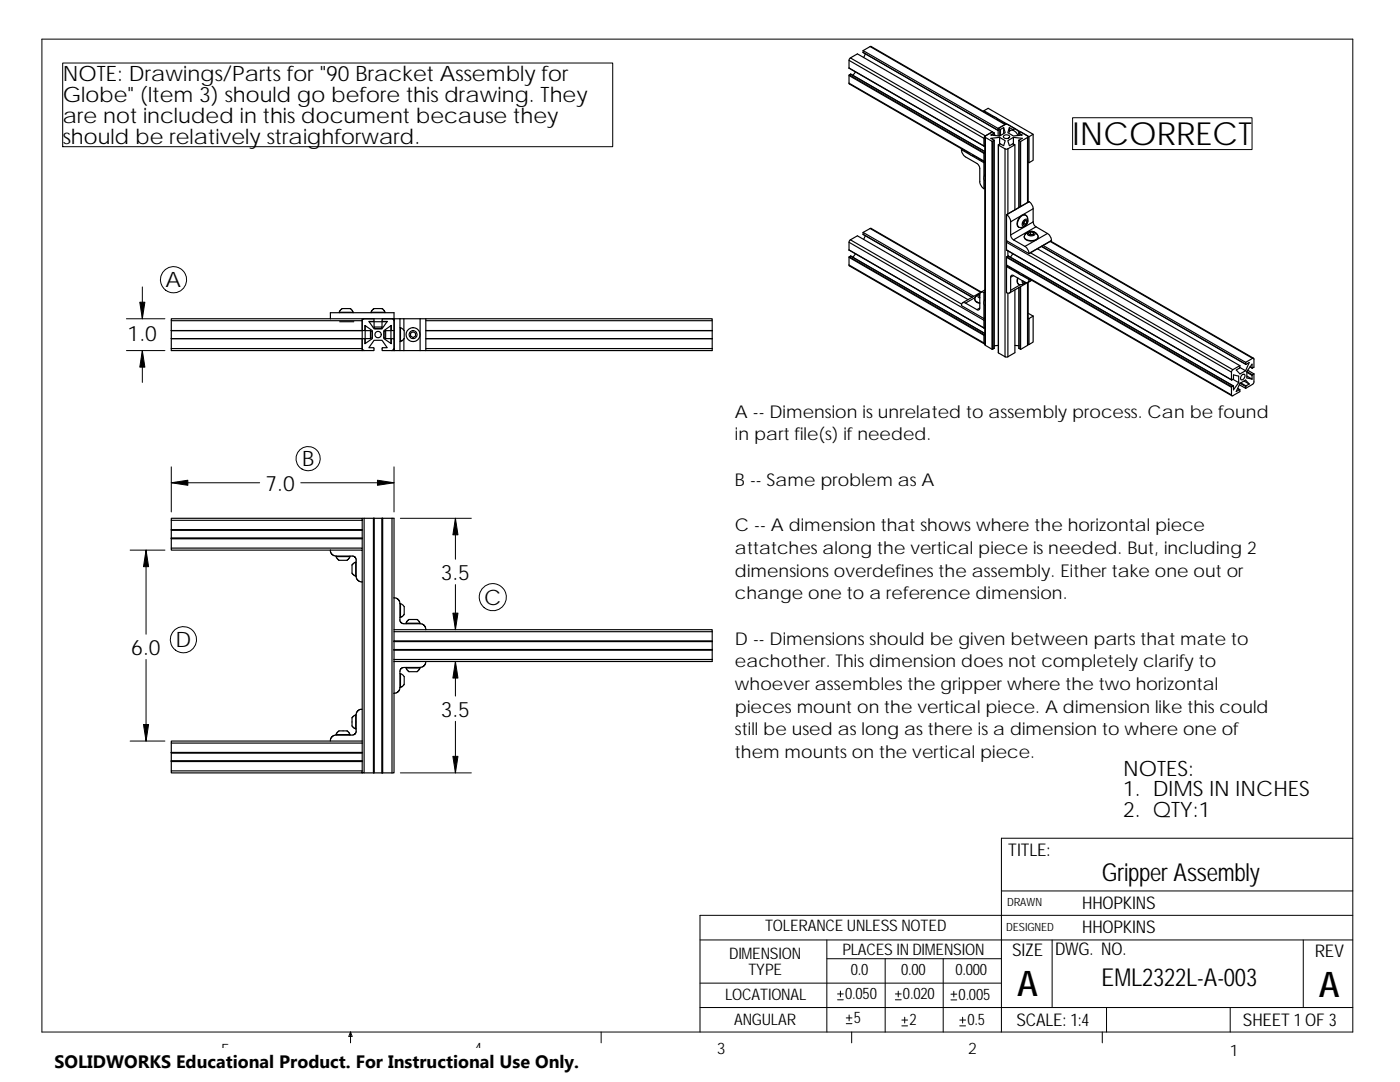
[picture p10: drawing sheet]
<svg xmlns="http://www.w3.org/2000/svg" width="279mm" height="216mm" viewBox="0 0 279 216" stroke-linecap="round" stroke-linejoin="round" font-family="sans-serif">
<g fill="none" stroke="#000" stroke-width=".2">
<path d="M8.4 7.8h261.6v198.1h-261.6zM12.5 12.6h109.8v16.7h-109.8zM214.1 23.5h35.8v6.3h-35.8zM28.4 57.3v6.3M25.2 63.6h7.7M25.2 70h7.7M28.4 70v6.3M34.2 93.2v9M34.2 96.3h17.6M60 96.3h18.6M78.6 93.2v9M26 109.8h6.9"/>
<path d="M29.1 109.8v16.8M79.9 103.4h14.2M90.9 103.4v8.2M90.9 116.6v9M29.1 131.6v16.3M90.9 132v6.9M26 147.9h6.9M79.9 154.2h14.2M90.9 143.9v10.3M199.9 177.8h70.1M270 167.3h-70.1v38.6M139.7 196.2h60.2"/>
<path d="M139.7 187.6h130.3M165 187.6v18.3M165 191.3h34.9M167.2 199.5h1.1M167.2 198.3h1.1M167.7 197.8v1.1M176.7 191.3v14.6M178.7 199.5h1.2M178.7 198.3h1.2M179.3 197.8v1.1M188.2 191.3v14.6M189.8 199.5h1.1"/>
<path d="M189.8 198.4h1.1M190.4 197.8v1.1M210 187.6v13.4M260.1 187.6v13.4M270 182.6h-130.3v23.3M70 205.9l.3 .9h-.7zM70 205.9v2.2M120 205.9v2.2M139.7 201h130.3M168.9 204.3h1.1M168.9 203.1h1.1M169.5 202.5v1.2"/>
<path d="M170 205.9v2.2M180 204.7h1.1M180 203.5h1.1M180.6 203v1.1M191.5 204.7h1.2M191.5 203.5h1.2M192.1 203v1.1M220 205.9v2.2M220.8 201v4.9M245.5 201v4.9"/>
<circle cx="34.6" cy="55.8" r="2.61"/>
<circle cx="61.5" cy="91.5" r="2.41"/>
<circle cx="98.3" cy="119.2" r="2.71"/>
<circle cx="36.6" cy="127.6" r="2.61"/>
</g>
<g fill="none" stroke="#000" stroke-width=".23">
<path d="M169.4 13.6l27 15.6M169.4 13.6l27 15.5M169.4 12v1.6M169.4 15.1v1.5M169.4 16.6l27 15.5M169.4 16.6l.1 .1 23.9 13.8M169.5 14.9l26.9 15.6M169.5 14.9l-.1 .2 27 15.5M169.7 11.6l1.4-.8 27 15.5M169.8 14.8l26.7 15.4M169.8 14.8l-.3 .1M169.8 14.8h.1"/>
<path d="M170.7 14.4l-.5 .6M172.3 10.5l26.9 15.5M172.3 10.1l26.9 15.5M172.3 10.1v.4M172.3 10.5h.1M172.7 10.8l-.3 .7M173.7 9.3l-1.4 .8M173.7 9.3l26.9 15.5M173.7 9.3h.1l24.4 14M191.9 29.9l4.5 2.6M191.9 29.9l.2 .8 .4 .5 2.5 1.4 .4 .6 .1 3.2 .3 .6 .6 .7M191.9 29.9h.1"/>
<path d="M192 29.8l-.1 .1M193.3 30.5l.4 .4 .7 .2M194.2 31l2.2 1.3M196.4 22.1l9 5.2v5.2l-.2-.1M196.4 22.1v.2M196.4 22.1l.8-.5 9 5.2-.8 .5M196.4 32.5v5.2l.1-.2M196.4 32.1l.1 .2M196.4 27.6v1.5M196.4 30.6v1.5M196.4 30.5v.1M196.5 34.8v.1a1.17 1.17 0 0 0 0 1.2"/>
<path d="M196.5 27.3v7.8M196.5 36v24M196.5 29.1h-.1M196.5 30.4l-.1 .1M196.5 32.4l-.1 .1M196.7 27.4l1.3 .8M196.7 27.1l-.2 .2 .2 .1M196.7 27.1l-.3 .5M196.7 27.4v41.5M196.7 27.1l-27-15.5-.1 .1-.2 .3 27 15.6M198 28.2h.1M198 28.2v41.5h.1v-41.5"/>
<path d="M198.1 26.3l.3 .3M198.1 26.3l-1.4 .8M198.1 28.2l.3-.2-.7-.4 1.8-.2 1.1 .7-.3 1-.7-.4-.3 .3M198.1 23.3l.6 .2 .5 .4M198.4 26.5v.5M198.4 28v41.5M198.4 26.9l.3 .2M199 23.8l1.7 1M199.2 25.6v1.5M199.2 28.9l.1 41.5v-41.4M199.3 29l1.3 .7M199.5 27.4v1.3"/>
<path d="M199.5 25.8v1.3M199.5 25.8h.2M199.7 25.8v1.2M199.7 25.8l.6-.3 .3 1-1.1 .6-1.8-.2 .7-.3M200.3 27.1l.3-.2a.6 .6 0 0 1 .9 .5 .65 .65 0 0 1-.7 .3 .65 .65 0 0 1-.5-.6zM200.3 25.5v1.2M200.6 24.8h.5l1.4 .9M200.6 29.7h.5M200.6 24.8l-1.4 .8 .3 .2M200.6 29.7v41.5M200.6 24.8l-1.4 .8M201.1 29.7v13"/>
<path d="M201.4 26.4a.68 .68 0 0 1 .6-.5 .68 .68 0 0 1 .6 .4l.6 .7M201.4 25.5v.8M201.7 26h.1M202.1 25.8v.1M202.1 25.8h.1M202.1 25.8l-.7-.3-.3 1 1.1 .6 1.8-.2-.6-.3M202.2 25.8v.1M202.2 27.4v1.3M202.5 25.7l.9 .8M202.5 25.7l-.3 .1M202.5 28.9v13M203.3 26.5l.1 .5"/>
<path d="M203.3 28v13.4M203.4 26.6l.3-.3 1.4 .9 .1 .1-.1 .1M203.7 28.2l-.4-.2 .7-.4-1.8-.2-1.1 .7 .3 1 .7-.4 .4 .2-1.4 .8M203.7 28.2v13M205.1 27.4v13M205.1 27.4l-1.4 .8M205.2 27.3v13M206.2 26.8v5.2l-.8 .5M169.4 52.9l.1 .1 26.9 15.6M169.4 51.4v1.5M169.4 52.9l27 15.5M169.4 49.9h.1"/>
<path d="M169.4 48.3v1.6M169.4 49.9l27 15.5M169.5 49.9l26.9 15.6M169.5 51.2l26.9 15.6M169.5 51.2l-.1 .2 27 15.5M169.7 47.9l22.2 12.8M169.7 47.9l1.4-.8 22.1 12.7M169.7 47.9l-.3 .4 27 15.6M169.8 51.1h.1M169.8 51.1l-.3 .1M169.8 51.1l26.7 15.4M170.7 50.7l-.5 .6"/>
<path d="M172.3 46.8h.1M172.3 46.4v.4M172.3 46.4l22.1 12.7M172.3 46.8l21.7 12.5M172.7 47l-.3 .8M173.7 45.6h.1l22 12.7M173.7 45.6l-1.4 .8M173.7 45.6l22 12.7-3.6 2.1M194.5 59.7v.1a.91 .91 0 0 0 1 .7M194.6 59.4l.3-.5 .6-.2-.3 .2a.4 .4 0 0 0 .3 .6M194.6 59.5a.83 .83 0 0 0 .9 .9M194.6 59.4l-1.9 1.1"/>
<path d="M195.5 58.9l-.1 .1 .1 .3M196.3 58.4a.49 .49 0 0 0-.5-.1 .49 .49 0 0 0-.3 .5v2.7a.35 .35 0 0 1-.1 .3 .35 .35 0 0 1-.4 0l-2.5-1.4h-.3l-.3 .4v.2l4.5 2.6M196.3 58.4h.1M196.3 58.4l.2-.1-.1 .1M196.4 58.4v5.2l.1-.1M196.5 59.7v.1a1.18 1.18 0 0 0 0 1.2M196.5 57.9l-.7 .4M200.9 49.9h.1M200.9 49.9l44.9 25.9M200.9 48.3v1.6M200.9 51.4v1.5M200.9 52.9l44.9 25.9"/>
<path d="M200.9 52.9v.2l2.3 1.3M200.9 42.8h.1M200.9 53.2l4.5 2.6M200.9 42.8v5.2l4.5 2.6M200.9 53.2v5.2M200.9 58.4h.1M200.9 42.8l.6 .7 .2 .8M200.9 51.2l44.9 26M200.9 48.1v.2l44.9 26M200.9 51.2v.2l44.9 25.9M201 53.1l-.1 .1M201.1 50.1v1"/>
<path d="M201.1 58.5v12.7M201.2 51.1l44.9 25.9M201.2 51.1l-.3 .1M201.7 46.9l.2 .5 .4 .5M201.7 44.3v2.6M201.7 57.9l-.1 .5-.2 .1-.5-.1M201.7 55.3v2.6M202.1 50.6l-.4 .7M202.3 47.9l2.3 1.3M202.3 55l2.4 1.4 .5-.1 .2-.5M202.3 55l-.4-.1-.2 .4M202.3 55l-.6 .3"/>
<path d="M202.5 57.8v12.6l-1.4 .8M203.1 55.5l-.1 .3a.84 .84 0 0 0 .3 .9M203.2 55.5l-.1 .3a.73 .73 0 0 0 .1 .8 .73 .73 0 0 0 .8 .2l.7-.4-.5 .2-.2-.6M203.2 54.4l.4 .4 .7 .2M203.4 57.4v12.1M203.6 56.8l-1.9 1.1M203.7 57.2v12.5M204 54.8l41.9 24.2M204.2 56.1l.1 .3 .2-.1M204.3 44l.5-.3a.84 .84 0 0 1 .2 1 .84 .84 0 0 1-.9 .4l-.1-.3zM204.3 44.5l-.1 .1M204.3 44.2l.4-.3 .3 .3-.3 .5-.4 .3-.2-.3z"/>
<path d="M204.3 44.5l.4 .2M204.4 47.2a1.53 1.53 0 0 0 1.4 .9 1.53 1.53 0 0 0 1.4-.8v-.1M204.5 44l-.2 .5M204.6 49.2l.5 .6 .3 .8M204.6 44l.4 .2M204.7 42.9a1.51 1.51 0 0 0-1.5 .7 1.51 1.51 0 0 0 .1 1.7M204.7 46.6l.6-.4h.7l.7 .2 .4 .5a.66 .66 0 0 1-.6 1 1.56 1.56 0 0 1-2.1-.7zM204.9 43.1l.2 .7-.2 .9-.7 .6h-.9a1.59 1.59 0 0 1 .7-2.3l.5-.1 .4 .2M205.1 56.4v12.5M205.1 56.4l.8-.5-4.4 2.6M205.2 56.3v12.5l-.1 .1M205.2 46.3l.9-.1a.4 .4 0 0 1 .4 .2 .4 .4 0 0 1 0 .5l-.8 .2a.57 .57 0 0 1-.7-.6z"/>
<path d="M205.3 46.5l.4-.2 .5 .1 .2 .3-.4 .2h-.6zM205.4 50.6h.1M205.4 55.8h.1M205.4 40.3l-4.5 2.5M205.4 40.3l.6 .6 .2 .8M205.5 55.7l-.1 .1M205.6 50.4l40.4 23.4M205.7 46.8l-.2 .1M205.7 46.3v.5M205.7 46.8h.4M206.2 44.3l.2 .6 .4 .4M206.2 41.7v2.6"/>
<path d="M206.2 41.7l-4.5 2.6M206.2 44.3l-4.5 2.6M206.2 46.4v.4M206.8 45.3l2.2 1.3M206.8 45.3l-4.5 2.6M207 49.6l40.4 23.4M207.8 49.2l40.8 23.5M207.9 49.1l40.7 23.6M208.2 49l40.4 23.3M209 46.6l-4.4 2.6M209 46.6l.6 .6 .2 .8M209.6 48.2l40.4 23.3"/>
<path d="M209.7 48.1l40.5 23.4M209.8 48l-4.4 2.6M209.8 48h.1M34.2 69.6v.4h40.3v-.6h-.9l1.1-1.5h1.5l1.1 1.5h-1v.5l2.4 .1M34.2 67.6h38.1M34.2 66h38.1M34.2 69.6h38.1M34.2 64v5.6M65.9 63.6v-1.2h12.7v5.2M65.9 63.6h12.8M65.9 63.6h-31.7v.4h38.1l.1-.3 .3-.1M67.7 62.3h2.8"/>
<path d="M67.7 62.3v.1M67.8 64.2h2.8M69.9 61.6l.6 .7M69.9 61.6h-1.6l-.6 .7M70.5 62.3v.1M72.3 64v2l.5-.1v-1l1.5 1.1v1.6l-1.5 1v-1h-38.6M72.3 69.6l.1 .2 .3 .1M72.3 63.6v2.4M72.3 69.6v.4M72.3 66v3.6M72.8 65h.1M72.9 66h1"/>
<path d="M72.9 65l-.1 3.5M72.9 67.6h1M73.7 64.2h3.5M73.9 66l.4 .2v1.2l-.4 .2M73.9 66v1.6M74.1 62.3h2.7M74.1 62.3l.2-.4 .4-.3h1.5l.6 .7M74.1 62.3v.1M74.6 63.6v.5h-1l1.1 1.5h1.5l1.1-1.5h-.9M74.7 65.3h1.5M74.7 64.2v1.1M76.2 64.2v1.1"/>
<path d="M76.2 65.3l-.1 .3h-1.3l-.1-.3M76.4 64.1v.1M76.8 62.3v.1M77 66l-.4 .2v1.2l.4 .2M77 66v1.6M77 66h1M77 67.6h1M77.3 64.1v.1M78 65h.1M78 65l.1 3.5M78.2 63.6h-1.9l.1 .5M78.2 63.6l.3 .1 .1 .3"/>
<path d="M78.6 69.6l-.1 .3-.3 .1M78.6 66l-.5-.1v-1l-1.5 1.1v1.6l1.5 1v-1h.5v2M78.6 69.6v.4M78.7 63.6v6.4M78.7 63.6h1.1M79.8 68.2h.1M79.8 65.4h.1M79.8 63.6v6.4h-1.1M79.8 63.6h.8M79.8 70h.8M79.9 65.4v2.8M79.9 65.4a1.08 1.08 0 0 1 .8 1.4v.8"/>
<path d="M80.6 63.6v2.3M80.6 67.6v2.4M80.6 70h3.2M80.6 63.6h3.2M80.6 67.5l-.7 .7M81.9 66.5l.5-.3 .5 .3v.6l-.5 .3-.5-.3zM83.8 63.6v6.4M83.8 63.6h1.2M83.8 70h1.2M85 67.6h57.1h-57.1M85 64h57.1M85 69.6h57.1"/>
<path d="M85 63.6h57.1v2.4M85 63.6v6.4M142.1 69.6v.4h-57.1M142.1 66v3.6M142.1 66h-57.1M195.5 61.5l-.5 .3M196.4 68.4l.1 .2M196.4 63.9v1.5M196.4 66.9v1.5M196.4 66.8v.1M196.5 60.9v7.8l.2 .2M196.5 63.5l-.1 .4"/>
<path d="M196.5 65.4h-.1M196.5 66.7l-.1 .1M196.7 68.9l1.3 .8M198.4 69.5l-.3 .2M198.4 69.5h.1M199.2 68.9l-.8 .1M199.3 70.4l1.3 .8M200.6 71.2h.5M202.5 68.9l.8 .1M203.3 69.5h.1M203.4 69.5l.3 .2M205.1 68.9l-1.4 .8"/>
<path d="M205.2 68.7h.2M205.2 62.5l1 .6M205.2 63.5l.2 .1M205.4 63.6v5.1M206.2 63.1v5.2l-.8 .4M206.2 63.1l-.8 .5M245.8 74.3v1.5l.3-.1M245.8 77.3v1.5M245.8 77.2v.1M246 73.8l-.2 .5M246.1 75.7l1.1 .6M246.1 75.7l.1-.9 1 .3v1.2"/>
<path d="M246.1 77l-.3 .2M247.2 76.3l-1 1.5-.1-.8M247.3 76.8l1.3 .7M247.4 77.7v.4l-1.4 .9-.2-.2M247.4 77.7l-.4-.2 .4 .2M247.4 73v.3M247.4 73l-1.4 .8M247.4 73.3l-.7 .5 .8 .8 1.1-.6M247.4 73.3l1.2 .7M247.5 76.5l1.1-.7 .7 .8M247.5 76.5l-.8 1.6 .7-.4M247.5 76.5l1.1 .6"/>
<path d="M247.6 76.4l1.1 .6M247.8 74.8l.4-.1a.64 .64 0 0 1 .2 .7 .64 .64 0 0 1-.7 .4l-.1-.3zM248.3 76l1 .6M248.6 72.7l.7-.4-.7 1.7M248.6 72.3v.4M248.6 77.1v.4M248.7 77l-.1 .1M248.8 75l1.1 .6M248.8 74.1l1.1 .7M248.8 74.3l1.1 .6M249 73.9l1.3 .7M249.3 76.6l-.6 .4"/>
<path d="M249.5 73.2l.4 .2M249.9 73.4h.1M249.9 73.4v-.7l-1.1 1.4v1.3l1.1 .2M249.9 74.9v.7M249.9 74.8v.1M250 71.5l-1.4 .8M250 71.5l.3 .1v1.7l-.4 .1M250.3 74.6l-.4 .2M250.3 74.6l-.1 1.8-.2 .3-1.4 .8M34.2 103.4h38.1v.4h-38.1zM34.2 105.7h38.1M34.2 107.5h38.1"/>
<path d="M34.2 107.4h38.1v.1M34.2 107.4v-1.6h38.1v1.6M34.2 103.8v1.9M34.2 107.4v2M34.2 107.4h38.1M65.9 109.8h-31.7v-.4h38.1v.4M65.9 109.8l.3 .8 .4 .3 .5 .1M65.9 109.8h6.4v6.3M67.1 111.1l.6 .7h1.6l.5-.7M67.1 111v.1M67.1 111.1h2.8M67.1 111h3.4l.4 .3 .2 .5v3.2"/>
<path d="M69.8 111v.1M71 112.2l-.7 .5v1.7l.7 .6M71 112.2h.1M71 112.2l.1 2.8M71.1 115v.4l.3 .4 .9 .3M72.3 103.4h.4M72.3 103.8v1.9M72.3 107.5v1.9M72.3 116.1v25.4M72.7 103.4h5.5M72.7 103.4v50.8h-.4M74.5 103.4v50.8"/>
<path d="M76.2 103.4v50.8M76.3 103.4v50.8M76.4 103.4v50.8M78.2 103.4h.4v15.9M78.2 103.4v50.8M78.6 119.3l.8 .3 .3 .4 .1 .4M78.6 119.3v6.3h6.4M78.6 138.3v15.9h-.4M78.6 127.9l63.5 .1zM78.6 128v3.6M78.6 132v6.3M78.6 131.6h63.5"/>
<path d="M78.6 131.6v.4M78.6 126v1.9M78.6 128h63.5M78.6 125.6v.4h63.5M78.6 129.7h63.5M79.8 137.2l-.1 .4-.3 .4-.8 .3M79.8 123.7l.1 .4 .5 .3 3.4 .1M79.8 123.2h.1M79.8 134.4h.1M79.8 120.4h.1M79.8 120.4v3.3M79.9 134.4a1.06 1.06 0 0 1 .8 1.4v.8"/>
<path d="M79.9 120.4a1.06 1.06 0 0 1 .8 1.4v.8M79.9 134.4v2.8M79.9 120.4v2.8M80.6 133.2l-.5 .2-.3 .4v3.4h.1M80.6 133.2h3.2M80.6 136.6l-.7 .6M80.6 122.6l-.7 .6M81 124.4l.6-.8h1.6l.6 .8M81 133.3l.6 .7h1.6l.6-.7M81 124.4v.1M81 133.2v.1M81 124.4h2.8"/>
<path d="M81 133.3h2.8M83.8 124.4v.1M83.8 133.2v.1M83.8 124.5h.5l.4 .3 .3 .8M85 132l-.3 .8-.9 .4M85 125.6h57.1v.4M85 132h.1M142.1 128v1.6h-63.5h63.5v.1M142.1 131.6v.4h-63.5M142.1 126v1.9M142.1 129.7v1.9M34.2 153.8h38.1v.4h-38.1z"/>
<path d="M34.2 152h38.1M34.2 151.8h38.1v.2M34.2 150.1l38.1 .1zM34.2 148.3v1.8M34.2 151.8h38.1M65.9 147.9h-31.7v.4h38.1M67.1 146.6v.1M67.1 146.6l.5-.8h1.7l.5 .8M67.1 146.6h2.7M69.8 146.6v.1M71 142.7h.1M71 142.7l-.8 .5 .1 1.7 .7 .5"/>
<path d="M71 142.7l.1 2.7M71.4 141.8l.4-.2 .5-.1v6.4h-6.4l.2-.7 .7-.5h3.5l.6-.3 .2-.5v-3.4zM72.3 147.9v.4M72.3 148.3v1.8M72.3 151.8v-1.6h-38.1v3.6M72.3 152v1.8M72.7 154.2h1.8M74.5 154.2h.1v-50.8v50.8h3.6"/>
<circle cx="75.5" cy="66.8" r=".64"/>
<circle cx="82.4" cy="66.8" r="1.39"/>
<circle cx="82.4" cy="66.8" r=".79"/>
</g>
<g fill="#000" stroke="#000" stroke-width=".2">
<path d="M27.9 60.3h1l-.5 3.3z" fill-rule="evenodd"/>
<path d="M28.4 70l.5 3.3h-1z" fill-rule="evenodd"/>
<path d="M34.2 96.3l3.3-.5v1z" fill-rule="evenodd"/>
<path d="M75.3 95.8l3.3 .5-3.3 .5z" fill-rule="evenodd"/>
<path d="M29.1 109.8l.6 3.3h-1.1z" fill-rule="evenodd"/>
<path d="M90.9 103.4l.5 3.3h-1z" fill-rule="evenodd"/>
<path d="M90.4 122.3h1l-.5 3.3z" fill-rule="evenodd"/>
<path d="M90.9 132l.5 3.3h-1z" fill-rule="evenodd"/>
<path d="M28.6 144.6h1.1l-.6 3.3z" fill-rule="evenodd"/>
<path d="M90.4 150.9h1l-.5 3.3z" fill-rule="evenodd"/>
</g>
<path d="M10.9 209.2h104.7v6.7h-104.7z" fill="#fff"/>
<g font-size="7">
<text x="203" y="198.8">A</text>
<text x="263.2" y="198.9">A</text>
</g>
<text font-size="6.3" x="214.1" y="28.9">INCORRECT</text>
<g font-size="4.9">
<text x="219.9" y="175.7">Gripper Assembly</text>
<text x="219.8" y="196.7">EML2322L-A-003</text>
</g>
<g font-size="4.2">
<text x="12.5" y="16.1">NOTE: Drawings/Parts for &quot;90 Bracket Assembly for</text>
<text x="12.5" y="20.3">Globe&quot; (Item 3) should go before this drawing. They</text>
<text x="12.5" y="24.5">are not included in this document because they</text>
<text x="12.5" y="28.7">should be relatively straighforward.</text>
<text x="33.1" y="57.3">A</text>
<text x="25.5" y="68">1.0</text>
<text x="60.3" y="93">B</text>
<text x="53" y="97.9">7.0</text>
<text x="87.9" y="115.7">3.5</text>
<text x="96.6" y="120.6">C</text>
<text x="26.2" y="130.7">6.0</text>
<text x="35" y="129.1">D</text>
<text x="87.9" y="143">3.5</text>
<text x="224.1" y="154.7">NOTES:</text>
<text x="224.1" y="158.9">1. DIMS IN INCHES</text>
<text x="224.1" y="163.1">2. QTY:1</text>
</g>
<text font-size="3.6" x="10.9" y="213">SOLIDWORKS Educational Product. For Instructional Use Only.</text>
<g font-size="3.5">
<text x="146.7" y="83.4">A -- Dimension is unrelated to assembly process. Can be found</text>
<text x="146.7" y="87.9">in part file(s) if needed.</text>
<text x="146.7" y="96.9">B -- Same problem as A</text>
<text x="146.7" y="106">C -- A dimension that shows where the horizontal piece</text>
<text x="146.7" y="110.5">attatches along the vertical piece is needed. But, including 2</text>
<text x="146.7" y="119.6">change one to a reference dimension.</text>
<text x="146.7" y="115">dimensions overdefines the assembly. Either take one out or</text>
<text x="146.7" y="128.6">D -- Dimensions should be given between parts that mate to</text>
<text x="146.7" y="137.7">whoever assembles the gripper where the two horizontal</text>
<text x="146.7" y="133.2">eachother. This dimension does not completely clarify to</text>
<text x="146.7" y="142.2">pieces mount on the vertical piece. A dimension like this could</text>
<text x="146.7" y="146.7">still be used as long as there is a dimension to where one of</text>
<text x="146.7" y="151.3">them mounts on the vertical piece.</text>
<text x="201.2" y="170.8">TITLE:</text>
<text x="216" y="181.4">HHOPKINS</text>
<text x="202" y="190.7">SIZE</text>
<text x="210.6" y="190.6">DWG. NO.</text>
<text x="216" y="186.2">HHOPKINS</text>
<text x="262.4" y="190.9">REV</text>
<text x="202.8" y="204.7">SCALE: 1:4</text>
<text x="248.1" y="204.7">SHEET 1 OF 3</text>
</g>
<g font-size="3.2">
<text x="152.7" y="185.7">TOLERANCE UNLESS NOTED</text>
<text x="145.5" y="191.5">DIMENSION</text>
<text x="168.1" y="190.5">PLACES IN DIMENSION</text>
<text x="149.4" y="194.6">TYPE</text>
<text x="169.8" y="194.6">0.0</text>
<text x="179.8" y="194.6">0.00</text>
<text x="190.7" y="194.6">0.000</text>
<text x="144.7" y="199.5">LOCATIONAL</text>
<text x="168.7" y="199.4">0.050</text>
<text x="180.2" y="199.4">0.020</text>
<text x="191.3" y="199.5">0.005</text>
<text x="146.5" y="204.6">ANGULAR</text>
<text x="170.4" y="204.2">5</text>
<text x="181.5" y="204.6">2</text>
<text x="193.1" y="204.6">0.5</text>
<text x="44.2" y="210.4">5</text>
<text x="94.6" y="210.3">4</text>
<text x="143" y="210.4">3</text>
<text x="193.2" y="210.4">2</text>
<text x="245.4" y="210.7">1</text>
</g>
<g font-size="2.3">
<text x="200.8" y="185.7">DESIGNED</text>
<text x="201" y="180.9">DRAWN</text>
</g>
</svg>
